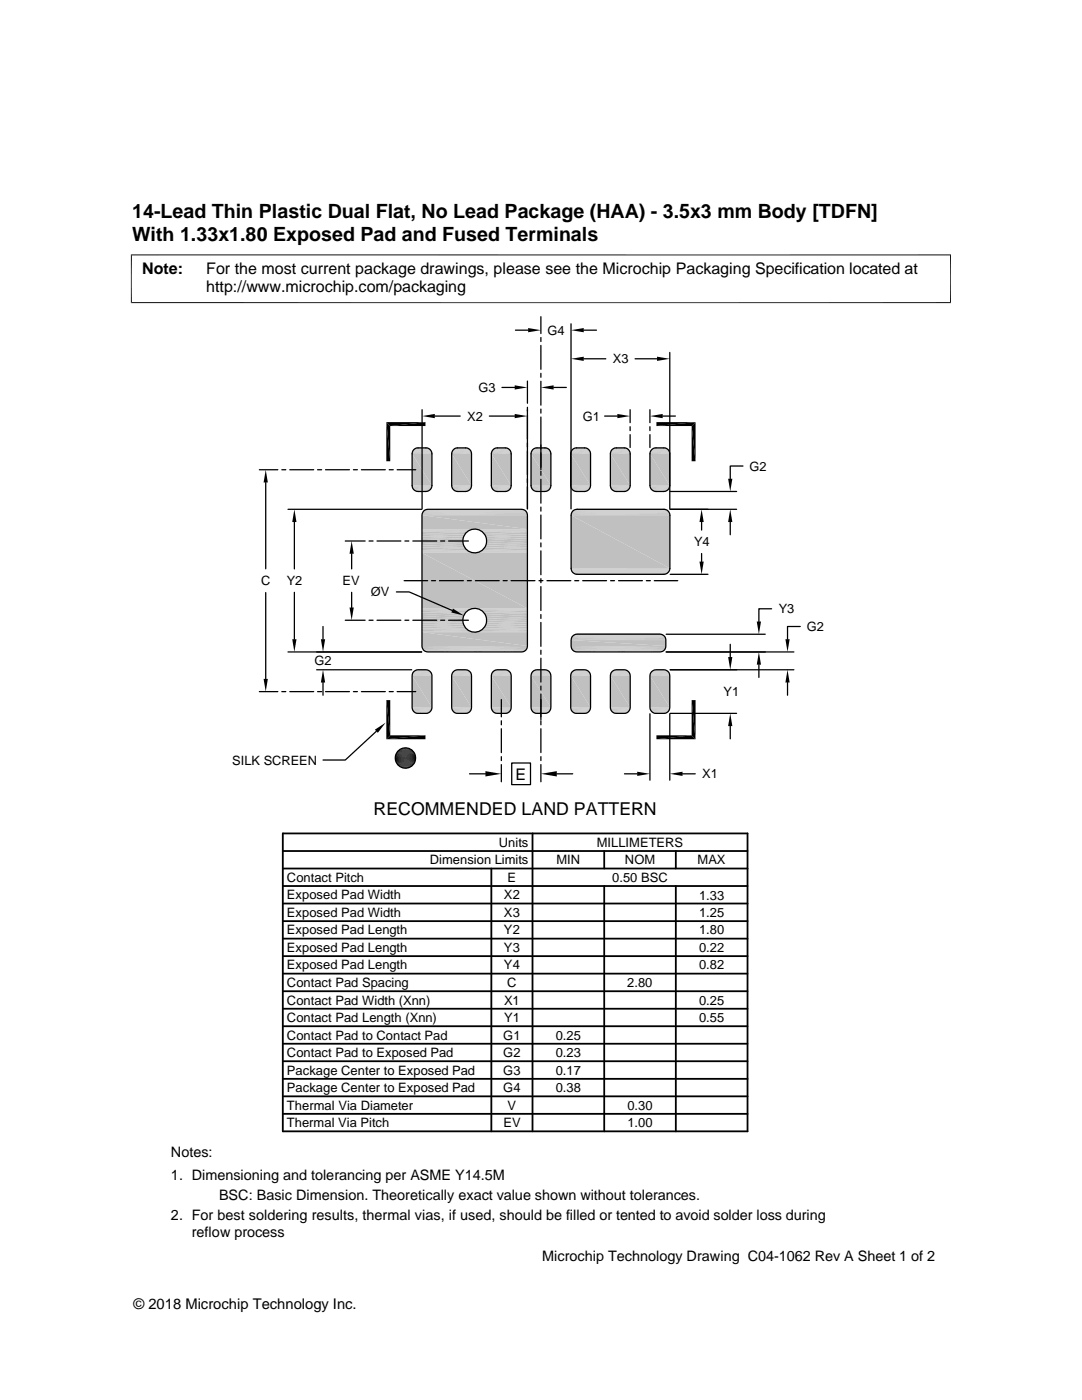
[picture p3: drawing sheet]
<svg xmlns="http://www.w3.org/2000/svg" width="216mm" height="279mm" viewBox="0 0 216 279" stroke-linecap="round" stroke-linejoin="round" font-family="sans-serif">
<path d="M130.7 89.4h2" fill="none" stroke="#c0c0c0" stroke-width=".2"/>
<path d="M130.9 89.4h1.8z" fill="#c0c0c0"/>
<path d="M122.7 89.4h2.1" fill="none" stroke="#c0c0c0" stroke-width=".2"/>
<path d="M123 89.4h1.8z" fill="#c0c0c0"/>
<path d="M114.8 89.4h2.1" fill="none" stroke="#c0c0c0" stroke-width=".2"/>
<path d="M115.1 89.4h1.8z" fill="#c0c0c0"/>
<path d="M106.9 89.4h2.1" fill="none" stroke="#c0c0c0" stroke-width=".2"/>
<path d="M107.1 89.4h1.9z" fill="#c0c0c0"/>
<path d="M99 89.4h2" fill="none" stroke="#c0c0c0" stroke-width=".2"/>
<path d="M99.2 89.4h1.8z" fill="#c0c0c0"/>
<path d="M91.1 89.4h2" fill="none" stroke="#c0c0c0" stroke-width=".2"/>
<path d="M91.3 89.4h1.8z" fill="#c0c0c0"/>
<path d="M83.2 89.4h2" fill="none" stroke="#c0c0c0" stroke-width=".2"/>
<path d="M83.4 89.4h1.8z" fill="#c0c0c0"/>
<g fill="none" stroke="#c0c0c0" stroke-width=".2">
<path d="M82.4 89.8h3.6M82.6 89.7h3.2M82.8 89.5h2.9M83 89.4h2.4M90.3 89.8h3.6M90.5 89.7h3.2M90.7 89.5h2.9M90.9 89.4h2.5M98.3 89.8h3.5M98.4 89.7h3.3M98.6 89.5h2.9M98.8 89.4h2.5"/>
<path d="M106.2 89.8h3.5M106.3 89.7h3.3M106.5 89.5h2.9M106.7 89.4h2.5M114.1 89.8h3.5M114.2 89.7h3.3M114.4 89.5h2.9M114.6 89.4h2.5M122 89.8h3.5M122.1 89.7h3.3M122.3 89.5h2.9M122.5 89.4h2.5"/>
<path d="M129.9 89.8h3.6M130 89.7h3.3M130.2 89.5h2.9M130.4 89.4h2.5"/>
</g>
<path d="M82.3 90h3.8M90.2 90h3.8M98.1 90h3.8M106 90h3.8M114 90h3.8M121.9 90h3.7M129.8 90h3.8" fill="none" stroke="#c0c0c0" stroke-width=".21"/>
<g fill="none" stroke="#c0c0c0" stroke-width=".23">
<path d="M82.2 90.5h4M82.3 90.2h3.8M90.1 90.5h4M90.1 90.2h4M98 90.5h4M98.1 90.2h3.9M106 90.5h3.9M106 90.2h3.9M113.9 90.5h3.9M113.9 90.2h3.9M121.8 90.5h4M121.8 90.2h3.9"/>
<path d="M129.7 90.5h3.9M129.7 90.2h3.9"/>
</g>
<g fill="#c0c0c0">
<path d="M129.7 90.6l3.9 6.3h-3.9z"/>
<path d="M129.7 90.6h3.9v6.3z"/>
<path d="M121.8 90.6l4 6.3h-4z"/>
<path d="M121.8 90.6h4v6.3z"/>
<path d="M113.9 90.6l3.9 6.3h-3.9z"/>
<path d="M113.9 90.6h3.9v6.3z"/>
<path d="M106 90.6l3.9 6.3h-3.9z"/>
<path d="M106 90.6h3.9v6.3z"/>
<path d="M98 90.6l4 6.3h-4z"/>
<path d="M98 90.6h4v6.3z"/>
<path d="M90.1 90.6l4 6.3h-4z"/>
<path d="M90.1 90.6h4v6.3z"/>
<path d="M82.2 90.6l4 6.3h-4z"/>
<path d="M82.2 90.6h4v6.3z"/>
</g>
<path d="M82.2 97h4M90.1 97h4M98 97h4M106 97h3.9M113.9 97h3.9M121.8 97h4M129.7 97h3.9" fill="none" stroke="#c0c0c0" stroke-width=".23"/>
<g fill="none" stroke="#c0c0c0" stroke-width=".21">
<path d="M82.3 97.2h3.8M82.3 97.5h3.8M90.1 97.2h4M90.2 97.5h3.8M98.1 97.2h3.9M98.1 97.5h3.8M106 97.2h3.9M106 97.5h3.8M113.9 97.2h3.9M114 97.5h3.8M121.8 97.2h3.9M121.9 97.5h3.7"/>
<path d="M129.7 97.2h3.9M129.8 97.5h3.8"/>
</g>
<g fill="none" stroke="#c0c0c0" stroke-width=".2">
<path d="M82.4 97.6h3.6M82.6 97.8h3.2M82.8 97.9h2.9M83 98h2.4M90.3 97.6h3.6M90.5 97.8h3.2M90.7 97.9h2.9M90.9 98h2.5M98.3 97.6h3.5M98.4 97.8h3.3M98.6 97.9h2.9M98.8 98h2.5"/>
<path d="M106.2 97.6h3.5M106.3 97.8h3.3M106.5 97.9h2.9M106.7 98h2.5M114.1 97.6h3.5M114.2 97.8h3.3M114.4 97.9h2.9M114.6 98h2.5M122 97.6h3.5M122.1 97.8h3.3M122.3 97.9h2.9M122.5 98h2.5"/>
<path d="M129.9 97.6h3.6M130 97.8h3.3M130.2 97.9h2.9M130.4 98h2.5"/>
</g>
<path d="M130.7 98.1h1.8z" fill="#c0c0c0"/>
<path d="M130.7 98.1h2" fill="none" stroke="#c0c0c0" stroke-width=".2"/>
<path d="M122.7 98.1h1.9z" fill="#c0c0c0"/>
<path d="M122.7 98.1h2.1" fill="none" stroke="#c0c0c0" stroke-width=".2"/>
<path d="M114.8 98.1h1.8z" fill="#c0c0c0"/>
<path d="M114.8 98.1h2.1" fill="none" stroke="#c0c0c0" stroke-width=".2"/>
<path d="M106.9 98.1h1.8z" fill="#c0c0c0"/>
<path d="M106.9 98.1h2.1" fill="none" stroke="#c0c0c0" stroke-width=".2"/>
<path d="M99 98.1h1.8z" fill="#c0c0c0"/>
<path d="M99 98.1h2" fill="none" stroke="#c0c0c0" stroke-width=".2"/>
<path d="M91.1 98.1h1.8z" fill="#c0c0c0"/>
<path d="M91.1 98.1h2" fill="none" stroke="#c0c0c0" stroke-width=".2"/>
<path d="M83.2 98.1h1.8z" fill="#c0c0c0"/>
<path d="M83.2 98.1h2M130.7 133.7h2" fill="none" stroke="#c0c0c0" stroke-width=".2"/>
<path d="M130.9 133.7h1.8z" fill="#c0c0c0"/>
<path d="M122.7 133.7h2.1" fill="none" stroke="#c0c0c0" stroke-width=".2"/>
<path d="M123 133.7h1.8z" fill="#c0c0c0"/>
<path d="M114.8 133.7h2.1" fill="none" stroke="#c0c0c0" stroke-width=".2"/>
<path d="M115.1 133.7h1.8z" fill="#c0c0c0"/>
<path d="M106.9 133.7h2.1" fill="none" stroke="#c0c0c0" stroke-width=".2"/>
<path d="M107.1 133.7h1.9z" fill="#c0c0c0"/>
<path d="M99 133.7h2" fill="none" stroke="#c0c0c0" stroke-width=".2"/>
<path d="M99.2 133.7h1.8z" fill="#c0c0c0"/>
<path d="M91.1 133.7h2" fill="none" stroke="#c0c0c0" stroke-width=".2"/>
<path d="M91.3 133.7h1.8z" fill="#c0c0c0"/>
<path d="M83.2 133.7h2" fill="none" stroke="#c0c0c0" stroke-width=".2"/>
<path d="M83.4 133.7h1.8z" fill="#c0c0c0"/>
<g fill="none" stroke="#c0c0c0" stroke-width=".2">
<path d="M82.4 134.1h3.6M82.6 134h3.2M82.8 133.8h2.9M83 133.7h2.4M90.3 134.1h3.6M90.5 134h3.2M90.7 133.8h2.9M90.9 133.7h2.5M98.3 134.1h3.5M98.4 134h3.3M98.6 133.8h2.9M98.8 133.7h2.5"/>
<path d="M106.2 134.1h3.5M106.3 134h3.3M106.5 133.8h2.9M106.7 133.7h2.5M114.1 134.1h3.5M114.2 134h3.3M114.4 133.8h2.9M114.6 133.7h2.5M122 134.1h3.5M122.1 134h3.3M122.3 133.8h2.9M122.5 133.7h2.5"/>
<path d="M129.9 134.1h3.6M130 134h3.3M130.2 133.8h2.9M130.4 133.7h2.5"/>
</g>
<g fill="none" stroke="#c0c0c0" stroke-width=".21">
<path d="M82.3 134.5h3.8M82.3 134.3h3.8M90.1 134.5h4M90.2 134.3h3.8M98.1 134.5h3.9M98.1 134.3h3.8M106 134.5h3.9M106 134.3h3.8M113.9 134.5h3.9M114 134.3h3.8M121.8 134.5h3.9M121.9 134.3h3.7"/>
<path d="M129.7 134.5h3.9M129.8 134.3h3.8"/>
</g>
<path d="M82.2 134.7h4M90.1 134.7h4M98 134.7h4M106 134.7h3.9M113.9 134.7h3.9M121.8 134.7h4M129.7 134.7h3.9" fill="none" stroke="#c0c0c0" stroke-width=".23"/>
<g fill="#c0c0c0">
<path d="M129.7 134.9l3.9 6.3h-3.9z"/>
<path d="M129.7 134.9h3.9v6.3z"/>
<path d="M121.8 134.9l4 6.3h-4z"/>
<path d="M121.8 134.9h4v6.3z"/>
<path d="M113.9 134.9l3.9 6.3h-3.9z"/>
<path d="M113.9 134.9h3.9v6.3z"/>
<path d="M106 134.9l3.9 6.3h-3.9z"/>
<path d="M106 134.9h3.9v6.3z"/>
<path d="M98 134.9l4 6.3h-4z"/>
<path d="M98 134.9h4v6.3z"/>
<path d="M90.1 134.9l4 6.3h-4z"/>
<path d="M90.1 134.9h4v6.3z"/>
<path d="M82.2 134.9l4 6.3h-4z"/>
<path d="M82.2 134.9h4v6.3z"/>
</g>
<g fill="none" stroke="#c0c0c0" stroke-width=".23">
<path d="M82.2 141.3h4M82.3 141.5h3.8M90.1 141.3h4M90.1 141.5h4M98 141.3h4M98.1 141.5h3.9M106 141.3h3.9M106 141.5h3.9M113.9 141.3h3.9M113.9 141.5h3.9M121.8 141.3h4M121.8 141.5h3.9"/>
<path d="M129.7 141.3h3.9M129.7 141.5h3.9"/>
</g>
<path d="M82.3 141.8h3.8M90.2 141.8h3.8M98.1 141.8h3.8M106 141.8h3.8M114 141.8h3.8M121.9 141.8h3.7M129.8 141.8h3.8" fill="none" stroke="#c0c0c0" stroke-width=".21"/>
<g fill="none" stroke="#c0c0c0" stroke-width=".2">
<path d="M82.4 141.9h3.6M82.6 142.1h3.2M82.8 142.2h2.9M83 142.3h2.4M90.3 141.9h3.6M90.5 142.1h3.2M90.7 142.2h2.9M90.9 142.3h2.5M98.3 141.9h3.5M98.4 142.1h3.3M98.6 142.2h2.9M98.8 142.3h2.5"/>
<path d="M106.2 141.9h3.5M106.3 142.1h3.3M106.5 142.2h2.9M106.7 142.3h2.5M114.1 141.9h3.5M114.2 142.1h3.3M114.4 142.2h2.9M114.6 142.3h2.5M122 141.9h3.5M122.1 142.1h3.3M122.3 142.2h2.9M122.5 142.3h2.5"/>
<path d="M129.9 141.9h3.6M130 142.1h3.3M130.2 142.2h2.9M130.4 142.3h2.5"/>
</g>
<path d="M130.7 142.3l1.8 .1z" fill="#c0c0c0"/>
<path d="M130.7 142.4h2" fill="none" stroke="#c0c0c0" stroke-width=".2"/>
<path d="M122.7 142.3l1.9 .1z" fill="#c0c0c0"/>
<path d="M122.7 142.4h2.1" fill="none" stroke="#c0c0c0" stroke-width=".2"/>
<path d="M114.8 142.3l1.8 .1z" fill="#c0c0c0"/>
<path d="M114.8 142.4h2.1" fill="none" stroke="#c0c0c0" stroke-width=".2"/>
<path d="M106.9 142.3l1.8 .1z" fill="#c0c0c0"/>
<path d="M106.9 142.4h2.1" fill="none" stroke="#c0c0c0" stroke-width=".2"/>
<path d="M99 142.3l1.8 .1z" fill="#c0c0c0"/>
<path d="M99 142.4h2" fill="none" stroke="#c0c0c0" stroke-width=".2"/>
<path d="M91.1 142.3l1.8 .1z" fill="#c0c0c0"/>
<path d="M91.1 142.4h2" fill="none" stroke="#c0c0c0" stroke-width=".2"/>
<path d="M83.2 142.3l1.8 .1z" fill="#c0c0c0"/>
<g fill="none" stroke="#c0c0c0" stroke-width=".2">
<path d="M84.2 102.5h21M84.3 102.3h20.9M84.4 102.2h20.7M84.5 102h20.5M84.6 101.9h20.2M84.8 101.7h19.8M85 101.7h19.5M114 102.5h19.6M114 102.6h19.6M114 102.4h19.6M114 102.3h19.6M114.1 102.2h19.4"/>
<path d="M114.2 102.1h19.3M114.2 102h19.2M114.3 101.9h19M114.4 101.9h18.8M114.5 101.8h18.6M114.6 101.8h18.5M114.7 101.7h18.2M83.2 142.4h2"/>
</g>
<path d="M84.2 102.7h21M114 102.7h19.7" fill="none" stroke="#c0c0c0" stroke-width=".21"/>
<g fill="#c0c0c0">
<path d="M84.2 102.8l21 2.8h-21z"/>
<path d="M84.2 102.8h21v2.8z"/>
</g>
<path d="M84.2 105.6h10.3M84.2 105.8h9.9M84.2 110.2h9.9M84.2 110.3h10.3M95 110.3h10.2M95 105.6h10.2M95.4 105.8h9.8M95.4 110.2h9.8" fill="none" stroke="#c0c0c0" stroke-width=".2"/>
<path d="M84.2 105.9h9.5M84.2 110h9.5M95.8 110h9.4M95.8 105.9h9.4" fill="none" stroke="#c0c0c0" stroke-width=".23"/>
<path d="M84.2 106.2h9.1M84.2 109.7h9.1M96.2 106.2h9M96.2 109.7h9" fill="none" stroke="#c0c0c0" stroke-width=".3"/>
<path d="M84.2 106.5h8.8M96.5 106.5h8.7" fill="none" stroke="#c0c0c0" stroke-width=".36"/>
<path d="M84.2 106.9h8.5M96.8 106.9h8.4" fill="none" stroke="#c0c0c0" stroke-width=".38"/>
<path d="M84.2 107.3h8.3M84.2 108.2h8.2M84.2 108.6h8.3M96.9 107.3h8.3M96.9 108.6h8.3M97 108.2h8.2" fill="none" stroke="#c0c0c0" stroke-width=".42"/>
<path d="M84.2 107.7h8.2M97 107.7h8.2" fill="none" stroke="#c0c0c0" stroke-width=".44"/>
<path d="M84.2 109h8.5M96.8 109h8.4" fill="none" stroke="#c0c0c0" stroke-width=".4"/>
<path d="M84.2 109.4h8.8M96.5 109.4h8.7" fill="none" stroke="#c0c0c0" stroke-width=".34"/>
<g fill="#c0c0c0">
<path d="M114 102.8l19.7 10.6h-19.7z"/>
<path d="M114 102.8h19.7v10.6z"/>
</g>
<g fill="none" stroke="#c0c0c0" stroke-width=".2">
<path d="M114 113.5h19.7M114 113.6h19.6M114 113.7h19.6M114 113.9h19.6M114 114h19.6M114.1 114.1h19.4M114.2 114.1h19.3M114.2 114.2h19.2M114.3 114.3h19M114.4 114.4h18.8M114.5 114.4h18.6M114.6 114.5h18.5"/>
<path d="M114.7 114.5h18.2M114.7 114.6h18.2"/>
</g>
<g fill="#c0c0c0">
<path d="M84.2 110.3l21 11.1h-21z"/>
<path d="M84.2 110.3h21v11.1z"/>
</g>
<g fill="none" stroke="#c0c0c0" stroke-width=".2">
<path d="M84.2 121.5h10.3M84.2 121.6h9.9M84.2 126h9.9M84.2 126.1h10.3M95 126.1h10.2M95 121.5h10.2M95.4 121.6h9.8M95.4 126h9.8M114 127.6h18.9M114 127.4h18.8M114 127.5h18.8M114 127.3h18.8"/>
<path d="M114 127.2h18.8M114.1 127.1h18.6M114.2 127h18.5M114.2 126.9h18.4M114.3 126.9h18.2M114.4 126.8h18M114.5 126.7h17.8M114.6 126.7h17.7M114.7 126.7h17.4M114.7 126.6h17.4M114.9 126.6h17"/>
</g>
<path d="M84.2 121.8h9.5M84.2 125.8h9.5M95.8 125.8h9.4M95.8 121.8h9.4" fill="none" stroke="#c0c0c0" stroke-width=".23"/>
<path d="M84.2 122h9.1M84.2 125.5h9.1M96.2 122h9M96.2 125.5h9" fill="none" stroke="#c0c0c0" stroke-width=".3"/>
<path d="M84.2 122.4h8.8M96.5 122.4h8.7" fill="none" stroke="#c0c0c0" stroke-width=".34"/>
<path d="M84.2 122.7h8.5M96.8 122.7h8.4" fill="none" stroke="#c0c0c0" stroke-width=".4"/>
<path d="M84.2 123.1h8.3M84.2 123.6h8.2M84.2 124.4h8.3M96.9 123.1h8.3M96.9 124.4h8.3M97 123.6h8.2" fill="none" stroke="#c0c0c0" stroke-width=".42"/>
<path d="M84.2 124h8.2M97 124h8.2" fill="none" stroke="#c0c0c0" stroke-width=".44"/>
<path d="M84.2 124.8h8.5M96.8 124.8h8.4" fill="none" stroke="#c0c0c0" stroke-width=".38"/>
<path d="M84.2 125.2h8.8M96.5 125.2h8.7" fill="none" stroke="#c0c0c0" stroke-width=".36"/>
<g fill="#c0c0c0">
<path d="M114 127.7l18.9 1.2h-18.9z"/>
<path d="M114 127.7h18.9v1.2z"/>
<path d="M84.2 126.2l21 2.7h-21z"/>
<path d="M84.2 126.2h21v2.7z"/>
</g>
<path d="M84.2 129h21M114 129h18.9" fill="none" stroke="#c0c0c0" stroke-width=".21"/>
<g fill="none" stroke="#c0c0c0" stroke-width=".2">
<path d="M84.2 129.2h21M84.3 129.4h20.9M84.4 129.6h20.7M84.5 129.8h20.5M84.6 129.9h20.2M84.8 130h19.8M85 130.1h19.5M85.2 130.1h19.1M114 129.2h18.8M114 129.4h18.8M114.1 129.6h18.6M114.2 129.8h18.4"/>
<path d="M114.4 129.9h18M114.6 130h17.7M114.7 130.1h17.4M114.9 130.1h17"/>
</g>
<g fill="none" stroke="#000" stroke-width=".25">
<path d="M100.2 77.3h2.5M102.8 65.9h2.6M105.2 76.1v4.4M107.9 63.2v3.4M107.9 67.4v.8M107.9 68.9v4.8M107.9 74.5v.8M107.9 76.1v4.8M110.5 77.3h2.5M113.9 64.6v37M116.5 71.6h4.4M116.5 65.9h2.5"/>
<path d="M126.7 71.6h4.4M133.6 70.3v31.3M51.8 93.7h3.6M53 96.3v17.2M56.2 93.7h.8M57.8 93.7h4.8M63.4 93.7h.8M65 93.7h4.7M70.5 93.7h.8M72.1 93.7h4.8M77.7 93.7h.8M79.2 93.7h3.8"/>
<path d="M82.6 89.7l.5-.3h1.9a1.19 1.19 0 0 1 1.2 1.2v6.3a1.23 1.23 0 0 1-1.2 1.2l-1.9-.1a1.2 1.2 0 0 1-.9-1.1v-6.3zM84.2 81.8v19.8M86.8 83h5M90.5 89.7l.5-.3h1.9a1.16 1.16 0 0 1 1.2 1.2v6.3a1.19 1.19 0 0 1-1.2 1.2h-1.6a1.23 1.23 0 0 1-1.2-1.2v-6.3zM97.6 83h5.1M98.4 89.7l.5-.3h1.9a1.16 1.16 0 0 1 1.2 1.2v6.3a1.19 1.19 0 0 1-1.2 1.2h-1.6a1.23 1.23 0 0 1-1.2-1.2v-6.3zM105.2 81.3v20.3M106.3 89.7l.5-.3h1.9a1.16 1.16 0 0 1 1.2 1.2v6.3a1.19 1.19 0 0 1-1.2 1.2h-1.6a1.19 1.19 0 0 1-1.1-1.2v-6.3zM107.9 81.6v.8M107.9 83.2v4.8M107.9 88.1v5.6M107.9 94.1v.7"/>
<path d="M107.9 95.7v4.7M114.2 89.7l.5-.3h1.9a1.19 1.19 0 0 1 1.2 1.2v6.3a1.23 1.23 0 0 1-1.2 1.2l-1.9-.1a1.2 1.2 0 0 1-.8-1.1v-6.3zM120.7 83h2.5M122.1 89.7l.6-.3h1.9a1.19 1.19 0 0 1 1.2 1.2v6.3a1.23 1.23 0 0 1-1.2 1.2l-1.9-.1a1.2 1.2 0 0 1-.9-1.1v-6.3zM125.7 81.8v2.5M125.7 85.2v.7M125.7 86.7v2.6M129.7 81.8v2.5M129.7 85.2v.7M129.7 86.7v2.6M132.2 83h2.6M133.6 90.6a1.16 1.16 0 0 0-1.1-1.2h-1.6a1.19 1.19 0 0 0-1.2 1.2v6.3a1.23 1.23 0 0 0 1.2 1.2l1.9-.1a1.2 1.2 0 0 0 .8-1.1"/>
<path d="M133.7 98.1h13.3M148.3 93h-2.6v2.5M53 118.3v17.2M57.5 101.6h26.6M58.7 104.2v9.3M58.7 118.2v9.4M68.9 108h4M70.2 110.5v3M70.2 118.2v3M73.6 108h.8M75.2 108h4.8M79.1 118.1h2.5l8.6 3.7"/>
<path d="M80.6 115.9h4.7M80.8 108h.8M82.4 108h4.7M84.5 102l.9-.4h18.7a1.16 1.16 0 0 1 1.1 1.2v26.1a1.16 1.16 0 0 1-1.1 1.2h-18.7a1.16 1.16 0 0 1-1.2-1.2v-26.1zM86.1 115.9h.8M87.7 115.9h4.8M87.9 108h.8M89.5 108h4M93.3 115.9h.7M94.8 115.9h4.8M100.4 115.9h.8M102 115.9h4.7"/>
<path d="M107.5 115.9h.8M107.9 101.2v.8M107.9 102.8v4.7M107.9 108.4v.7M107.9 109.9v4.8M107.9 115.5v.8M107.9 117.1v4.7M109.1 115.9h4.8M114.3 102l.8-.4h17.4a1.19 1.19 0 0 1 1.2 1.2v10.6a1.23 1.23 0 0 1-1.2 1.2h-17.7a1.2 1.2 0 0 1-.8-1.2v-10.6zM114.7 115.9h.8M116.3 115.9h4.7M121.8 115.9h.8"/>
<path d="M123.4 115.9h4.8M129 115.9h.8M130.6 115.9h4.6M133.7 114.6h7.6M133.7 101.6h13.3M140 104.2v1.6M140 110.5v1.6M145.7 104.2v2.5M51.8 138h3.6M56.2 138h.8M57.5 130.1h26.6M57.8 138h4.8"/>
<path d="M63.2 133.7h18.9M63.4 138h.8M64.5 125v2.6M64.5 136.2v2.5M65 138h4.7M68.9 123.8h4M70.5 138h.8M72.1 138h4.8M73.6 123.8h.8M75.2 123.8h4.8M77.7 138h.8M79.2 138h3.8"/>
<path d="M80.8 123.8h.8M82.4 123.8h4.7M82.6 134l.8-.3h1.9a1.25 1.25 0 0 1 .9 1.2v6.3a1.19 1.19 0 0 1-1.2 1.2h-1.6a1.16 1.16 0 0 1-1.2-1.2v-6.3zM87.9 123.8h.8M89.5 123.8h4M90.5 134l.8-.3h1.9a1.2 1.2 0 0 1 .9 1.2v6.3a1.16 1.16 0 0 1-1.2 1.2h-1.6a1.19 1.19 0 0 1-1.2-1.2v-6.3zM98.4 134l.8-.3h1.9a1.2 1.2 0 0 1 .9 1.2v6.3a1.16 1.16 0 0 1-1.2 1.2h-1.6a1.19 1.19 0 0 1-1.2-1.2v-6.3zM100 139.6v3.5M106.3 134l.5-.3h1.9a1.19 1.19 0 0 1 1.2 1.2v6.6a1.14 1.14 0 0 1-1.2 .9h-1.6a1.16 1.16 0 0 1-1.1-1.2v-6.3zM107.9 122.6v.8M107.9 124.2v4.8M107.9 129.8v.8"/>
<path d="M107.9 131.4v4.7M107.9 136.9v.8M107.9 138.5v5.1M114.2 134l.5-.3h1.9a1.23 1.23 0 0 1 1.2 1.2v6.6a1.2 1.2 0 0 1-1.2 .9h-1.5a1.16 1.16 0 0 1-1.2-1.2v-6.3zM114.3 126.9l.8-.3h16.9a1.18 1.18 0 0 1 .9 1.1 2.22 2.22 0 0 1-.4 2.1l-.8 .3h-16.6a1.16 1.16 0 0 1-1.1-1.2 2.2 2.2 0 0 1 .3-2zM122.1 134l.6-.3h1.9a1.23 1.23 0 0 1 1.2 1.2l-.1 6.6a1.2 1.2 0 0 1-1.1 .9h-1.6a1.16 1.16 0 0 1-1.2-1.2v-6.3zM130 134l.9-.3h1.9a1.2 1.2 0 0 1 .8 1.2v6.3a1.16 1.16 0 0 1-1.1 1.2h-1.6a1.19 1.19 0 0 1-1.2-1.2v-6.3zM132.9 130.1h25.5M132.9 126.6h19.8M133.7 133.7h24.7M145.7 128.6v2.5M151.4 132.7v2.5"/>
<path d="M154 121.5h-2.6v2.5M157.1 136.2v2.5M159.7 125h-2.6v2.6M75.1 145.9l-6.2 5.8h-4.4M93.7 154.4h3.2M100 143.8v.9M100 145.4v4.8M100 151v.8M100 152.6v3.4M102.1 152.3h3.8v4.3h-3.8zM107.9 143.8v.9M107.9 145.4v4.8"/>
<path d="M107.9 151v.8M107.9 152.6v3.4M111.1 154.4h3.2M124.6 154.4h2.5M129.7 142.5v13.2M133.6 142.5v13.2M133.7 142.4h13.3M136.2 154.4h2.5M145.7 144.9v2.5"/>
<circle cx="94.7" cy="108" r="2.37"/>
<circle cx="94.7" cy="123.8" r="2.37"/>
<circle cx="80.9" cy="151.3" r="2.03"/>
</g>
<g fill="#000">
<path d="M102.7 76.9l2.5 .4-2.5 .4zM105.4 65.5l2.5 .4-2.5 .4zM107.9 77.3l2.6-.4v.8zM113.9 71.6l2.6-.4v.8zM113.9 65.9l2.6-.4v.8zM131.1 71.2l2.5 .4-2.5 .4zM53 93.7l.4 2.6h-.8zM77.1 84.2l.8 7.9h-.8zM77.1 84.2h7.8l-7 .8zM77.1 84.2l.8 .8v7.1zM77.9 85l7-.8v.8zM84.2 83l2.6-.4v.9z"/>
<path d="M102.7 82.6l2.5 .4-2.5 .5zM123.2 82.6l2.5 .4-2.5 .5zM131 84.2h7.8l-7.8 .8zM131 85l7.8-.8-.8 .8zM129.7 83l2.5-.4v.9zM138 85l.8 7.1h-.8zM138 85l.8-.8v7.9zM145.3 95.5h.8l-.4 2.6zM58.7 101.6l.5 2.6h-.9zM70.2 108l.4 2.5h-.9zM139.6 112.1h.8l-.4 2.5zM140 101.6l.4 2.6h-.8z"/>
<path d="M145.7 101.6l.4 2.6h-.8zM52.6 135.5h.8l-.4 2.5zM58.3 127.6h.9l-.5 2.5zM64 127.6h.9l-.4 2.5zM64.5 133.7l.4 2.5h-.9zM69.7 121.2h.9l-.4 2.6zM90.4 121.5l2.2 1.4-2.5-.7zM138 139.7l.8 7.8-.8-.8zM138 139.7h.8v7.8zM145.3 131.1h.8l-.4 2.6zM151.4 130.1l.4 2.6h-.8zM151 124h.8l-.4 2.6z"/>
<path d="M157.1 133.7l.5 2.5h-.9zM156.7 127.6h.9l-.5 2.5zM74.8 145.6l2.2-1.4-1.6 2zM77.1 139.7l.8 7-.8 .8zM77.1 139.7h.8v7zM79.9 153l1.8 .1zM80.1 149.4l1.8 .1zM80.1 153.1l1.4 .1zM80.1 153.1h1.6zM80.1 149.4h1.6zM80.2 149.4h1.5zM80.2 153.2h1.2z"/>
<path d="M80.2 153.2h1.3zM80.2 149.4h1.3zM80.5 149.3l1 .1zM80.5 153.2l.6 .1zM80.5 153.2h.9zM80.5 149.3h.9zM80.6 149.3h.8zM80.6 153.3h.5zM80.6 149.3h.5zM77.1 147.5l7.8-.8v.8zM77.9 146.7h7l-7.8 .8zM96.9 153.9l3.1 .5-3.1 .6z"/>
<path d="M107.9 154.4l3.2-.5v1.1zM127.1 154l2.6 .4-2.6 .5zM133.6 154.4l2.6-.4v.9zM131 146.7h7l-7 .8zM131 147.5l7-.8 .8 .8zM145.7 142.4l.4 2.5h-.8z"/>
</g>
<g fill="none" stroke="#000" stroke-width=".2">
<path d="M26.1 50.9h163.7M26.2 50.8v9.7M189.7 50.8v9.7M26.1 60.4h163.7M78.9 151h4M78.9 151.2h4M78.9 151.4h4M78.9 151.6h4M78.9 151.8h4M78.9 150.8h4M79 150.6h3.8M79 151.9h3.8"/>
<path d="M79 152.1h3.8M79 150.4h3.8M79.1 152.3h3.6M79.1 150.3h3.6M79.2 152.5h3.4M79.2 150.1h3.4M79.3 150h3.2M79.3 152.6h3.2M79.4 152.7h3M79.4 149.8h3M79.6 152.9h2.6M79.6 149.7h2.6"/>
<path d="M79.7 149.6h2.4M79.7 153h2.4M79.9 149.5h2M79.9 153.1h2"/>
</g>
<g fill="none" stroke="#000" stroke-width=".36">
<path d="M56.4 169.8h92.8M56.4 166.3h92.8v59.5h-92.8zM56.4 173.3h92.8M56.4 176.8h92.8M98 173.3v52.5M106.3 166.3v59.5M120.6 169.8v3.5M120.6 176.8v49M134.9 169.8v3.5M134.9 176.8v49M56.4 180.3h92.8M56.4 187.3h92.8"/>
<path d="M56.4 197.8h92.8M56.4 194.3h92.8M56.4 190.8h92.8M56.4 183.8h92.8M56.4 201.3h92.8M56.4 208.3h92.8M56.4 204.8h92.8M56.4 211.8h92.8M56.4 215.3h92.8M56.4 218.8h92.8M56.4 222.3h92.8"/>
</g>
<g font-size="3.9">
<text x="26.4" y="43.5">14-Lead Thin Plastic Dual Flat, No Lead Package (HAA) - 3.5x3 mm Body [TDFN]</text>
<text x="26.4" y="48">With 1.33x1.80 Exposed Pad and Fused Terminals</text>
</g>
<text font-size="3.5" x="74.5" y="162.6">RECOMMENDED LAND PATTERN</text>
<g font-size="3.2">
<text x="28.4" y="54.6">Note:</text>
<text x="41.1" y="58.3">http://www.microchip.com/packaging</text>
<text x="41.1" y="54.6">For the most current package drawings, please see the Microchip Packaging Specification located at</text>
<text x="102.9" y="155.6">E</text>
</g>
<g font-size="2.9">
<text x="34.1" y="230.8">Notes:</text>
<text x="34.1" y="235.5">1. Dimensioning and tolerancing per ASME Y14.5M</text>
<text x="43.7" y="239.5">BSC: Basic Dimension. Theoretically exact value shown without tolerances.</text>
<text x="34.1" y="243.5">2. For best soldering results, thermal vias, if used, should be filled or tented to avoid solder loss during</text>
<text x="38.2" y="246.8">reflow process</text>
<text x="108.2" y="251.7">Microchip Technology Drawing C04-1062 Rev A Sheet 1 of 2</text>
<text x="26.6" y="261.3">© 2018 Microchip Technology Inc.</text>
</g>
<g font-size="2.6">
<text x="109.2" y="66.8">G4</text>
<text x="122.3" y="72.5">X3</text>
<text x="93.2" y="84">X2</text>
<text x="95.5" y="78.2">G3</text>
<text x="116.3" y="83.9">G1</text>
<text x="149.5" y="93.9">G2</text>
<text x="138.5" y="109.1">Y4</text>
<text x="52.1" y="116.8">C</text>
<text x="57.2" y="116.8">Y2</text>
<text x="68.4" y="116.8">EV</text>
<text x="74" y="119">ØV</text>
<text x="155.4" y="122.4">Y3</text>
<text x="161" y="125.9">G2</text>
<text x="62.8" y="132.8">G2</text>
<text x="144.4" y="138.9">Y1</text>
<text x="46.4" y="152.6">SILK SCREEN</text>
<text x="140.1" y="155.4">X1</text>
<text x="85.7" y="172.5">Dimension Limits</text>
<text x="99.5" y="169">Units</text>
<text x="111" y="172.5">MIN</text>
<text x="119.1" y="169">MILLIMETERS</text>
<text x="124.7" y="172.5">NOM</text>
<text x="139.2" y="172.5">MAX</text>
<text x="57.3" y="179.5">Exposed Pad Width</text>
<text x="57.3" y="176">Contact Pitch</text>
<text x="100.6" y="179.5">X2</text>
<text x="101.3" y="176">E</text>
<text x="122.2" y="176">0.50 BSC</text>
<text x="139.5" y="179.5">1.33</text>
<text x="57.3" y="183">Exposed Pad Width</text>
<text x="100.6" y="183">X3</text>
<text x="139.5" y="183">1.25</text>
<text x="57.3" y="186.5">Exposed Pad Length</text>
<text x="57.3" y="190">Exposed Pad Length</text>
<text x="100.6" y="186.5">Y2</text>
<text x="100.6" y="190">Y3</text>
<text x="139.5" y="190">0.22</text>
<text x="139.5" y="186.5">1.80</text>
<text x="57.3" y="193.5">Exposed Pad Length</text>
<text x="57.3" y="197">Contact Pad Spacing</text>
<text x="100.6" y="193.5">Y4</text>
<text x="101.2" y="197">C</text>
<text x="125.2" y="197">2.80</text>
<text x="139.5" y="193.5">0.82</text>
<text x="57.3" y="200.5">Contact Pad Width (Xnn)</text>
<text x="57.3" y="204">Contact Pad Length (Xnn)</text>
<text x="100.6" y="200.5">X1</text>
<text x="100.6" y="204">Y1</text>
<text x="139.5" y="200.5">0.25</text>
<text x="139.5" y="204">0.55</text>
<text x="57.3" y="207.5">Contact Pad to Contact Pad</text>
<text x="100.4" y="207.5">G1</text>
<text x="110.9" y="207.5">0.25</text>
<text x="57.3" y="211">Contact Pad to Exposed Pad</text>
<text x="57.3" y="214.5">Package Center to Exposed Pad</text>
<text x="100.4" y="214.5">G3</text>
<text x="100.4" y="211">G2</text>
<text x="110.9" y="214.5">0.17</text>
<text x="110.9" y="211">0.23</text>
<text x="57.3" y="221.5">Thermal Via Diameter</text>
<text x="57.3" y="218">Package Center to Exposed Pad</text>
<text x="100.4" y="218">G4</text>
<text x="101.3" y="221.5">V</text>
<text x="110.9" y="218">0.38</text>
<text x="125.2" y="221.5">0.30</text>
<text x="57.3" y="225">Thermal Via Pitch</text>
<text x="100.4" y="225">EV</text>
<text x="125.2" y="225">1.00</text>
</g>
</svg>
